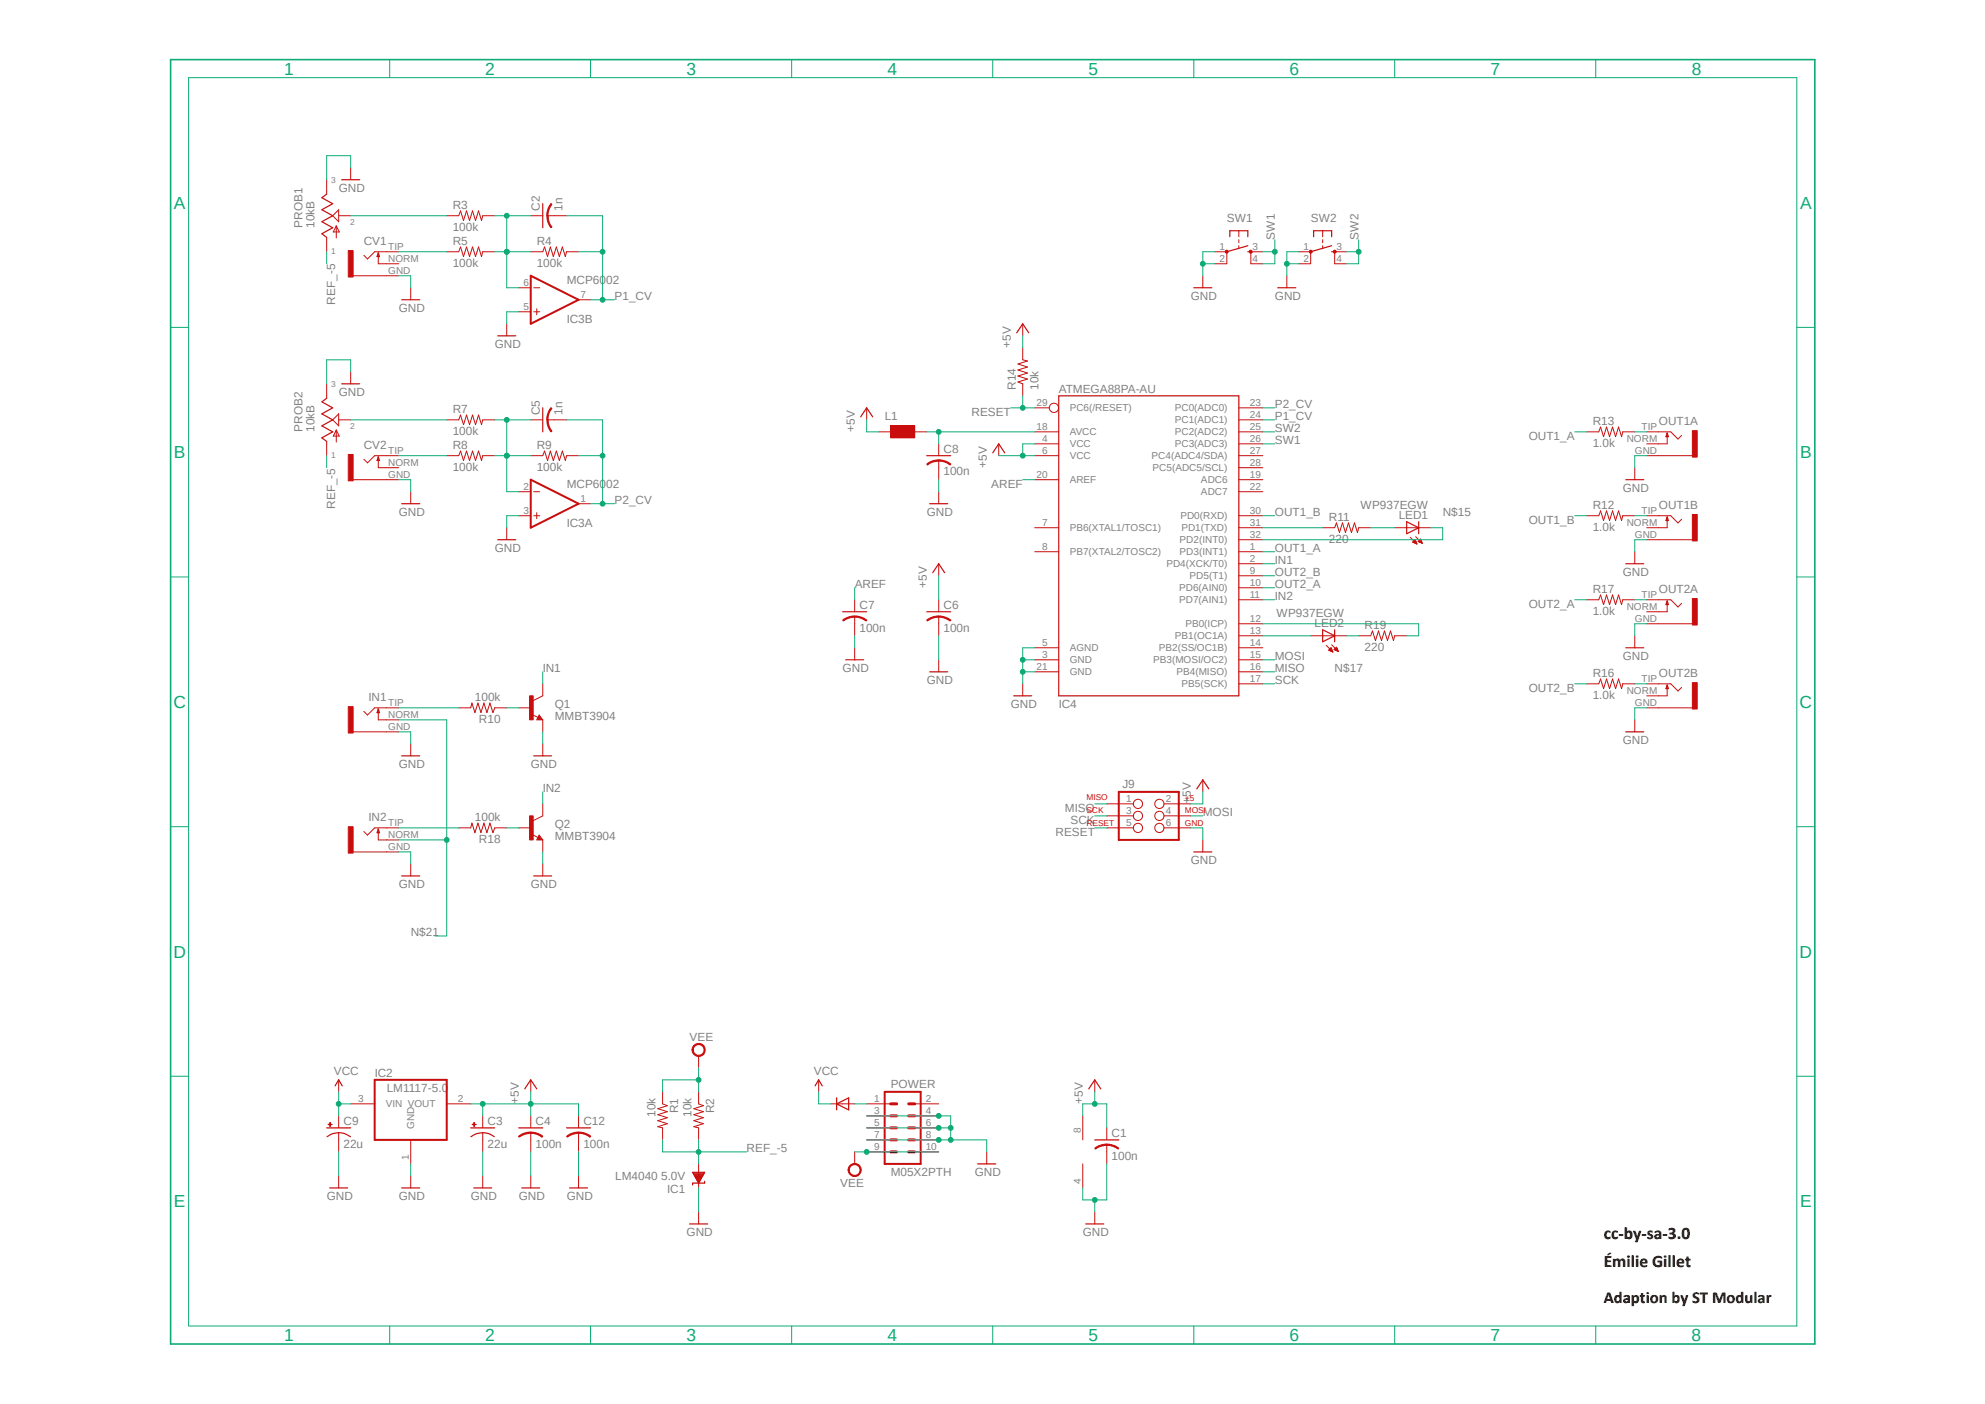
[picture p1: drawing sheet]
<svg xmlns="http://www.w3.org/2000/svg" width="420mm" height="297mm" viewBox="0 0 420 297" stroke-linecap="round" stroke-linejoin="round" font-family="sans-serif">
<path d="M92 198h2.5" fill="none" stroke="#0dab76" stroke-width=".21"/>
<path d="M35.8 12.3l348.5 272.4M384.3 12.3l-348.5 272.4" fill="none" stroke="#fff" stroke-width=".21"/>
<g fill="none" stroke="#c90d0c" stroke-width=".21">
<path d="M69.1 38v3.1M69.1 50.2v3.1M71.2 47.8v2.5M71.2 47.8l.6 1.3h-1.3zM71.7 45.6h2.5M71.7 44.4v2.5l-1.3-1.3zM94.5 45.6h2.6l.3-1 .7 2.1 .6-2.1 .6 2.1 .7-2.1 .6 2.1 .7-2.1 .6 2.1 .2-1.1h2.6M112.3 53.3h2.5l.4-1.1 .7 2.1 .5-2.1 .7 2.1 .6-2.1 .7 2.1 .6-2.1 .6 2.1 .3-1h2.5M115.9 45.6h1.4M107.2 68.5v2.5M216.4 73.6v2.5l1 .3-2 .6 2 .6-2 .7 2 .6-2 .6 2 .7-2 .6 1 .4v2.5M216.4 68.5v2.5"/>
<path d="M211.3 93.9v2.5M218.9 91.4h5.1M218.9 93.9h5.1M218.9 96.4h5.1M218.9 86.3h3.1M262.1 91.4h5.1M262.1 93.9h5.1M262.1 96.4h5.1M262.1 98.9h5.1M262.1 88.8h5.1M262.1 86.3h5.1M335.7 91.4h2.6l.4-1.1 .6 2.1 .6-2.1 .7 2.1 .6-2.1 .6 2.1 .7-2.1 .6 2.1 .3-1h2.5"/>
<path d="M345.9 98.9v2.6M218.9 111.6h5.1M218.9 116.7h5.1M218.9 101.5h5.1M262.1 111.6h5.1M262.1 109.1h5.1M262.1 116.7h5.1M262.1 101.5h5.1M262.1 119.3h5.1M262.1 114.2h5.1M262.1 104h5.1M279.9 111.6h2.5l.4-1 .6 2 .6-2 .7 2 .6-2 .7 2 .6-2 .6 2 .3-1h2.5"/>
<path d="M335.7 109.1h2.6l.4-1 .6 2 .6-2 .7 2 .6-2 .6 2 .7-2 .6 2 .3-1h2.5M345.9 116.7v2.6M218.9 139.6h5.1M218.9 137h5.1M262.1 134.5h5.1M262.1 126.9h5.1M262.1 139.6h5.1M262.1 137h5.1M262.1 132h5.1M262.1 124.3h5.1M262.1 121.8h5.1M287.5 134.5h2.5l.4-1 .6 2 .7-2 .6 2 .6-2 .7 2 .6-2 .6 2 .3-1h2.5"/>
<path d="M335.7 126.9h2.6l.4-1 .6 2 .6-2 .7 2 .6-2 .6 2 .7-2 .6 2 .3-1h2.5M345.9 134.5v2.5M216.4 144.7v2.5M218.9 142.1h5.1M262.1 144.7h5.1M262.1 142.1h5.1M335.7 144.7h2.6l.4-1.1 .6 2.1 .6-2.1 .7 2.1 .6-2.1 .6 2.1 .7-2.1 .6 2.1 .3-1h2.5M234.2 170.1h5.6M234.2 172.6h5.6M234.2 175.1h5.6M246.3 170.1h5.7M246.3 172.6h5.7"/>
<path d="M246.3 175.1h5.7M254.5 165v2.5M254.5 177.7v2.5"/>
<circle cx="223" cy="86.3" r=".98"/>
<circle cx="240.8" cy="175.1" r=".98"/>
<circle cx="240.8" cy="170.1" r=".98"/>
<circle cx="240.8" cy="172.6" r=".98"/>
<circle cx="245.3" cy="175.1" r=".98"/>
<circle cx="245.3" cy="170.1" r=".98"/>
<circle cx="245.3" cy="172.6" r=".98"/>
</g>
<path d="M236.7 167.5h12.7v10.2h-12.7z" fill="none" stroke="#c90d0c" stroke-width=".42"/>
<path d="M69.1 41.1l-1 .7 2.3 1.3-2.3 1.3 2.3 1.2-2.3 1.3 2.3 1.3-2.3 1.2 1 .8M114.8 43.1v5.1M105.3 71h3.8M215.1 70.4l1.3-1.9 1.3 1.9M210 95.8l1.3-1.9 1.3 1.9M224 83.7h38.1v63.5h-38.1zM344 119.3h3.8M344 101.5h3.8M344 137h3.8M214.5 147.2h3.8M253.2 166.9l1.3-1.9 1.3 1.9M252.6 180.2h3.8" fill="none" stroke="#c90d0c" stroke-width=".25"/>
<path d="M116.6 43.1l.2 .1a3.8 3.8 0 0 0-.9 2.4h-.2a4.2 4.2 0 0 1 .9-2.5z" fill-rule="evenodd" fill="#c90d0c"/>
<path d="M116.6 43.1l.2 .1a3.8 3.8 0 0 0-.9 2.4h-.2a4.2 4.2 0 0 1 .9-2.5z" fill="none" stroke="#c90d0c" stroke-width=".21"/>
<path d="M115.7 45.6h.3a3.3 3.3 0 0 0 .8 2.4l-.2 .2a3.6 3.6 0 0 1-.9-2.6z" fill-rule="evenodd" fill="#c90d0c"/>
<g fill="none" stroke="#c90d0c" stroke-width=".21">
<path d="M94.5 53.3h2.6l.3-1.1 .7 2.1 .6-2.1 .6 2.1 .7-2.1 .6 2.1 .7-2.1 .6 2.1 .2-1h2.6M112.3 45.6h2.5M115.7 45.6h.3a3.3 3.3 0 0 0 .8 2.4l-.2 .2a3.6 3.6 0 0 1-.9-2.6zM117.3 45.6h2.6M86.9 60.9v2.5M109.8 66h2.5M109.8 60.9h2.5M112.9 66h1.3M112.9 60.9h1.3M113.6 65.3v1.3M122.4 63.4h2.6M198.6 97.4v1.5"/>
<path d="M109.8 109.1h2.5M109.8 104h2.5M112.9 109.1h1.3M112.9 104h1.3M113.6 108.5v1.2M122.4 106.6h2.6M86.9 157.4v2.5M97.1 149.7h2.5l.3-1 .6 2 .6-2 .7 2 .6-2 .6 2 .7-2 .6 2 .4-1h2.5M109.8 149.7h2.5M112 147.2h.8v5.1h-.8zM112.6 151.2l1.2 .6M114.1 151.3l.7 1h-1.2z"/>
<path d="M114.8 144.7v2.5l-2 1M114.8 152.3v2.5M114.8 157.4v2.5M97.1 175.1h2.5l.3-1 .6 2 .6-2 .7 2 .6-2 .6 2 .7-2 .6 2 .4-1h2.5M109.8 175.1h2.5M112 172.6h.8v5.1h-.8zM112.6 176.5l1.2 .7M114.1 176.7l.7 1h-1.2zM114.8 170.1v2.5l-2 1M114.8 177.7v2.5M86.9 182.8v2.5M114.8 182.8v2.5"/>
<path d="M229.1 236.1v5M229.1 246.2v5.1"/>
</g>
<path d="M85 63.4h3.8M196.1 96.4h5.1M85 159.9h3.8M112.9 159.9h3.8M114.1 151.8l.1 .2h-.4l.3-.5 .5 .6h-.8M114.1 177.2l.1 .2h-.4l.3-.5 .5 .6h-.8M85 185.3h3.8M112.9 185.3h3.8" fill="none" stroke="#c90d0c" stroke-width=".25"/>
<path d="M112.3 58.3l10.1 5.1-10.1 5.1zM112.3 101.5l10.1 5.1-10.1 5z" fill="none" stroke="#c90d0c" stroke-width=".42"/>
<path d="M112.4 147.2v5.1M112.4 172.6v5.1" fill="none" stroke="#c90d0c" stroke-width=".76" stroke-linecap="butt"/>
<path d="M198.6 97.3a4.2 4.2 0 0 1 2.6 .9l-.2 .2a3.8 3.8 0 0 0-2.4-.9z" fill-rule="evenodd" fill="#c90d0c"/>
<path d="M198.6 97.3a4.2 4.2 0 0 1 2.6 .9l-.2 .2a3.8 3.8 0 0 0-2.4-.9z" fill="none" stroke="#c90d0c" stroke-width=".21"/>
<path d="M196.1 98.2a3.9 3.9 0 0 1 2.5-.9v.2a3.6 3.6 0 0 0-2.4 .9z" fill-rule="evenodd" fill="#c90d0c"/>
<path d="M196.1 98.2a3.9 3.9 0 0 1 2.5-.9v.2a3.6 3.6 0 0 0-2.4 .9zM198.6 93.9v2.5M198.6 98.9v2.6" fill="none" stroke="#c90d0c" stroke-width=".21"/>
<path d="M188.5 90.1h5v2.5h-5z" fill-rule="evenodd" fill="#c90d0c"/>
<path d="M183.4 86.3v2.5M185.9 91.4h2.6M188.5 90.1h5v2.5h-5zM193.5 91.4h2.6M198.6 104v2.6M208.8 243.7v2.5" fill="none" stroke="#c90d0c" stroke-width=".21"/>
<path d="M182.1 88.2l1.3-1.9 1.2 1.9M196.7 106.6h3.8M206.9 246.2h3.8" fill="none" stroke="#c90d0c" stroke-width=".25"/>
<path d="M179.8 246.6a1.4 1.4 0 0 1 2.2 .2 1.4 1.4 0 0 1-.8 2 1.4 1.4 0 0 1-1.8-1.3h.3a1.13 1.13 0 0 1 1.6-1.1 1.13 1.13 0 0 1 .3 1.9 1.13 1.13 0 0 1-1.8-.4l-.1-.4h-.3z" fill-rule="evenodd" fill="#c90d0c"/>
<path d="M198.6 119.3v2.5M198.6 139.6v2.5M231.6 228.4v2.6M179.8 246.6a1.4 1.4 0 0 1 2.2 .2 1.4 1.4 0 0 1-.8 2 1.4 1.4 0 0 1-1.8-1.3h.3a1.13 1.13 0 0 1 1.6-1.1 1.13 1.13 0 0 1 .3 1.9 1.13 1.13 0 0 1-1.8-.4l-.1-.4h-.3zM180.8 243.7v2.5M231.6 256.4v2.5M234.2 242.1v1.6" fill="none" stroke="#c90d0c" stroke-width=".21"/>
<path d="M197.3 121.2l1.3-1.9 1.3 1.9M196.7 142.1h3.8M230.4 230.3l1.2-1.9 1.3 1.9M229.7 258.9h3.8M231.6 241.1h5.1" fill="none" stroke="#c90d0c" stroke-width=".25"/>
<path d="M234.2 242a4 4 0 0 1 2.5 .9l-.1 .2a4.1 4.1 0 0 0-2.4-.8z" fill-rule="evenodd" fill="#c90d0c"/>
<path d="M234.2 242a4 4 0 0 1 2.5 .9l-.1 .2a4.1 4.1 0 0 0-2.4-.8z" fill="none" stroke="#c90d0c" stroke-width=".21"/>
<path d="M231.6 242.9a3.6 3.6 0 0 1 2.6-.9v.3a4.1 4.1 0 0 0-2.4 .8z" fill-rule="evenodd" fill="#c90d0c"/>
<path d="M180.8 130.4v1.6M234.2 238.6v2.5M231.6 242.9a3.6 3.6 0 0 1 2.6-.9v.3a4.1 4.1 0 0 0-2.4 .8zM234.2 243.7v2.5" fill="none" stroke="#c90d0c" stroke-width=".21"/>
<path d="M178.3 129.4h5.1" fill="none" stroke="#c90d0c" stroke-width=".25"/>
<path d="M180.8 130.3a4.2 4.2 0 0 1 2.6 .9l-.2 .2a4.1 4.1 0 0 0-2.4-.8z" fill-rule="evenodd" fill="#c90d0c"/>
<path d="M180.8 130.3a4.2 4.2 0 0 1 2.6 .9l-.2 .2a4.1 4.1 0 0 0-2.4-.8z" fill="none" stroke="#c90d0c" stroke-width=".21"/>
<path d="M178.3 131.2a3.9 3.9 0 0 1 2.5-.9v.3a3.9 3.9 0 0 0-2.3 .8z" fill-rule="evenodd" fill="#c90d0c"/>
<path d="M178.3 131.2a3.9 3.9 0 0 1 2.5-.9v.3a3.9 3.9 0 0 0-2.3 .8zM180.8 126.9v2.5M180.8 132v2.5M180.8 137v2.6M147.8 231v2.5l1 .4-2 .6 2 .7-2 .6 2 .6-2 .7 2 .6-2 .6 1 .3v2.5M147.8 246.2v5.1M147.8 256.4v2.5" fill="none" stroke="#c90d0c" stroke-width=".21"/>
<g fill="none" stroke="#c90d0c" stroke-width=".25">
<path d="M178.9 139.6h3.8M145.9 258.9h3.8M146.5 248h2.6l-1.3 2.3zM146.6 248.1h2.4M146.8 248.3h2.1M146.8 248.5h2M147 248.7h1.7M147.1 248.9h1.5M147.2 249.1h1.3M147.3 249.3h1.1M147.4 249.5h.9M147.5 249.6h.7"/>
<path d="M147.6 249.9h.5M147.7 250h.3M149.1 249.9v.4h-2.6v.4"/>
</g>
<path d="M146.8 221.2a1.4 1.4 0 0 1 2.2 .2 1.4 1.4 0 0 1-.8 2 1.4 1.4 0 0 1-1.8-1.3h.3a1.15 1.15 0 0 1 1.6-1.1 1.15 1.15 0 0 1 .3 1.9 1.15 1.15 0 0 1-1.8-.4l-.1-.4h-.3z" fill-rule="evenodd" fill="#c90d0c"/>
<path d="M198.6 130.4v1.6M146.8 221.2a1.4 1.4 0 0 1 2.2 .2 1.4 1.4 0 0 1-.8 2 1.4 1.4 0 0 1-1.8-1.3h.3a1.15 1.15 0 0 1 1.6-1.1 1.15 1.15 0 0 1 .3 1.9 1.15 1.15 0 0 1-1.8-.4l-.1-.4h-.3zM147.8 223.4v2.5" fill="none" stroke="#c90d0c" stroke-width=".21"/>
<path d="M196.1 129.4h5.1" fill="none" stroke="#c90d0c" stroke-width=".25"/>
<path d="M198.6 130.3a4.2 4.2 0 0 1 2.6 .9l-.2 .2a4.1 4.1 0 0 0-2.4-.8z" fill-rule="evenodd" fill="#c90d0c"/>
<path d="M198.6 130.3a4.2 4.2 0 0 1 2.6 .9l-.2 .2a4.1 4.1 0 0 0-2.4-.8z" fill="none" stroke="#c90d0c" stroke-width=".21"/>
<path d="M196.1 131.2a3.9 3.9 0 0 1 2.5-.9v.3a3.9 3.9 0 0 0-2.4 .8z" fill-rule="evenodd" fill="#c90d0c"/>
<g fill="none" stroke="#c90d0c" stroke-width=".21">
<path d="M69.1 81.2v3M69.1 93.4v3M70.4 88.8l1.3-1.3v2.6zM71.2 91v2.5M71.2 91l.6 1.2h-1.3zM71.7 88.8h2.5M94.5 88.8h2.6l.3-1 .7 2 .6-2 .6 2 .7-2 .6 2 .7-2 .6 2 .2-1h2.6M112.3 96.4h2.5l.4-1 .7 2 .5-2 .7 2 .6-2 .7 2 .6-2 .6 2 .3-1h2.5M115.9 88.8h1.4M107.2 111.6v2.6M196.1 131.2a3.9 3.9 0 0 1 2.5-.9v.3a3.9 3.9 0 0 0-2.4 .8zM198.6 126.9v2.5"/>
<path d="M198.6 132v2.5M175.8 233.5h5M183.4 233.5h5.1M183.4 238.6h5.1M183.4 236.1h5.1M193.5 233.5h5.1M193.5 238.6h5.1M193.5 236.1h5.1M183.4 243.7h5.1M183.4 241.1h5.1M193.5 243.7h5.1M193.5 241.1h5.1"/>
</g>
<path d="M69.1 84.2l-1 .8 2.3 1.3-2.3 1.2 2.3 1.3-2.3 1.3 2.3 1.3-2.3 1.2 1 .8M114.8 86.3v5.1M105.3 114.2h3.8M177 233.5l2.6-1.3v2.6zM177 232.2v2.6" fill="none" stroke="#c90d0c" stroke-width=".25"/>
<path d="M187.2 231h7.6v15.2h-7.6z" fill="none" stroke="#c90d0c" stroke-width=".42"/>
<path d="M188.5 238.6h1.2M188.5 233.5h1.2M188.5 236.1h1.2M192.3 238.6h1.2M192.3 233.5h1.2M192.3 236.1h1.2M188.5 241.1h1.2M188.5 243.7h1.2M192.3 241.1h1.2M192.3 243.7h1.2" fill="none" stroke="#c90d0c" stroke-width=".63"/>
<path d="M116.6 86.2l.2 .2a3.6 3.6 0 0 0-.9 2.4h-.2a4 4 0 0 1 .9-2.6z" fill-rule="evenodd" fill="#c90d0c"/>
<path d="M116.6 86.2l.2 .2a3.6 3.6 0 0 0-.9 2.4h-.2a4 4 0 0 1 .9-2.6z" fill="none" stroke="#c90d0c" stroke-width=".21"/>
<path d="M115.7 88.8h.3a3.5 3.5 0 0 0 .8 2.4l-.2 .2a3.6 3.6 0 0 1-.9-2.6z" fill-rule="evenodd" fill="#c90d0c"/>
<g fill="none" stroke="#c90d0c" stroke-width=".21">
<path d="M94.5 96.4h2.6l.3-1 .7 2 .6-2 .6 2 .7-2 .6 2 .7-2 .6 2 .2-1h2.6M112.3 88.8h2.5M115.7 88.8h.3a3.5 3.5 0 0 0 .8 2.4l-.2 .2a3.6 3.6 0 0 1-.9-2.6zM117.3 88.8h2.6M86.9 104v2.6M345.9 152.3v2.5M99.9 237.8l.8 .1zM99.9 237.9h.9M100.3 237.4l.1 .9zM100.3 237.4v.9M102.1 236.1v2.5M102.1 239.6v4.1"/>
<path d="M112.3 239.6v1.5"/>
</g>
<path d="M85 106.6h3.8M344 154.8h3.8M99.6 238.6h5.1M109.8 238.6h5M99.6 240.5a4 4 0 0 1 5 0" fill="none" stroke="#c90d0c" stroke-width=".25"/>
<path d="M112.3 239.5a4 4 0 0 1 2.5 .9l-.1 .2a3.6 3.6 0 0 0-2.4-.9z" fill-rule="evenodd" fill="#c90d0c"/>
<path d="M112.3 239.5a4 4 0 0 1 2.5 .9l-.1 .2a3.6 3.6 0 0 0-2.4-.9z" fill="none" stroke="#c90d0c" stroke-width=".21"/>
<path d="M109.7 240.4a3.9 3.9 0 0 1 2.6-.9v.2a4.1 4.1 0 0 0-2.4 .8z" fill-rule="evenodd" fill="#c90d0c"/>
<g fill="none" stroke="#c90d0c" stroke-width=".21">
<path d="M74.2 35.5v2.5M259.6 53.3v2.5M262.1 48.8v1.3M262.1 50.7v.7M262.1 52v.6M264.7 53.3v2.5M74.2 78.7v2.5M295.1 111.6h7.6M298.4 113.7l1.4 1.4M298.9 114.7l.5-.5 .4 .9zM298.9 114.7h.7M299 114.6h.6"/>
<path d="M299.1 114.8h.6M299.1 114.5h.5M299.2 114.4h.3M299.3 114.3h.2M299.3 114.9h.4M299.4 114.3h.1M299.5 113.5l1.4 1.4M299.5 114.9h.3M299.7 115.1h.1M300.1 114.6h.7M300.1 114.5h.7M300.2 114.4h.5"/>
<path d="M300.3 114.3h.4M300.3 114.7h.6M300.4 114.3h.2M300.5 114.2h.1M300.6 114.8h.3M300.6 114l-.6 .6 .9 .3M300.6 114l.3 .9M300.6 114v.1M300.8 114.9h.1M277.3 134.5h7.6M280.6 136.5l1.4 1.4M281.1 137.5l.9 .4"/>
<path d="M281.2 137.5h.6M281.3 137.4h.5M281.3 137.6h.6M281.3 137.3h.5M281.4 137.2h.4M281.5 137.7h.4M281.5 137.2h.2M281.6 137l-.5 .5M281.6 137l.4 .9M281.6 137.1h.1M281.7 137.8h.3M281.8 136.4l1.4 1.4"/>
<path d="M281.9 137.9h.1M282.3 137.4l.5-.5 .4 .9zM282.3 137.4h.7M282.4 137.3h.6M282.4 137.2h.5M282.5 137.5h.6M282.5 137.2h.4M282.6 137.1h.3M282.7 137.6h.4M282.7 137h.1M282.9 137.7h.2M71.7 228.4v2.6"/>
<path d="M74.2 233.5h5.1M94.5 233.5h5.1M112.3 228.4v2.6M112.3 236.1v2.5M140.2 231v2.5l1 .4-2 .6 2 .7-2 .6 2 .6-2 .7 2 .6-2 .6 1 .3v2.5M173.2 228.4v2.6M86.9 241.1v5.1M86.9 248.8v2.5M102.1 248.8v2.5M109.7 240.4a3.9 3.9 0 0 1 2.6-.9v.2a4.1 4.1 0 0 0-2.4 .8zM112.3 241.1v2.6M112.3 248.8v2.5"/>
</g>
<g fill="none" stroke="#c90d0c" stroke-width=".25">
<path d="M72.3 38h3.8M260.2 50.1v-1.3h3.8v1.3M264 53.3h.7M264 52l-4.4 1.3M72.3 81.2h3.8M297.6 110.4l2.6 1.2-2.6 1.3zM300.2 110.4v2.5M279.9 133.2l2.5 1.3-2.5 1.3zM282.4 133.2v2.6M70.9 229.7l.8-1.3 .7 1.3M111 230.3l1.3-1.9 1.3 1.9M172.5 229.7l.7-1.3 .8 1.3"/>
<path d="M85 251.3h3.8M100.2 251.3h3.8M110.4 251.3h3.8"/>
</g>
<path d="M79.3 228.4h15.2v12.7h-15.2z" fill="none" stroke="#c90d0c" stroke-width=".42"/>
<path d="M259.3 53h.5v.5l-.2 .1-.3-.1z" fill-rule="evenodd" fill="#c90d0c"/>
<path d="M259.3 53h.5v.5l-.2 .1-.3-.1z" fill="none" stroke="#c90d0c" stroke-width=".21"/>
<path d="M264.4 53h.5v.5l-.2 .1-.3-.1z" fill-rule="evenodd" fill="#c90d0c"/>
<path d="M257 53.3h2.6M257 55.8h2.6M264.4 53h.5v.5l-.2 .1-.3-.1zM264.7 53.3h2.5M264.7 55.8h2.5M277.3 53.3v2.5M279.9 48.8v1.3M279.9 50.7v.7M279.9 52v.6M282.4 53.3v2.5" fill="none" stroke="#c90d0c" stroke-width=".21"/>
<path d="M277.9 50.1v-1.3h3.9v1.3M281.8 53.3h.6M281.8 52l-4.5 1.3" fill="none" stroke="#c90d0c" stroke-width=".25"/>
<path d="M277.1 53h.5v.5l-.3 .1-.2-.1z" fill-rule="evenodd" fill="#c90d0c"/>
<path d="M277.1 53h.5v.5l-.3 .1-.2-.1z" fill="none" stroke="#c90d0c" stroke-width=".21"/>
<path d="M282.2 53h.4v.5l-.2 .1-.2-.1z" fill-rule="evenodd" fill="#c90d0c"/>
<g fill="none" stroke="#c90d0c" stroke-width=".21">
<path d="M73.7 53h1v5.6h-1zM74.7 58.3h9.7M80 53.5v2.3h4.4M84.4 53.3h-5.1l-1.5 1.5-.8-.8M254.5 58.3v2.6M272.3 58.3v2.6M274.8 53.3h2.5M274.8 55.8h2.5M282.2 53h.4v.5l-.2 .1-.2-.1zM282.4 53.3h2.5M282.4 55.8h2.5M73.7 96.1h1v5.6h-1z"/>
<path d="M80 96.6v2.3h4.4M84.4 96.4h-5.1l-1.5 1.5-.8-.7M348.4 91.4h5.1l1.5 1.5 .8-.8M348.4 96.4h9.7M352.8 91.6v2.3h-4.4M358.1 91.1h1v5.6h-1zM74.7 101.5h9.7M348.4 109.1h5.1l1.5 1.5 .8-.7M348.4 114.2h9.7M352.8 109.3v2.3h-4.4M358.1 108.8h1v5.6h-1zM348.4 126.9h5.1l1.5 1.5 .8-.8"/>
<path d="M348.4 132h9.7M352.8 127.1v2.3h-4.4M358.1 126.6h1v5.6h-1zM73.7 149.5h1v5.6h-1zM74.7 154.8h9.7M80 150v2.3h4.4M84.4 149.7h-5.1l-1.5 1.6-.8-.8M348.4 149.7h9.7M348.4 144.7h5.1l1.5 1.5 .8-.8M352.8 144.9v2.3h-4.4M358.1 144.4h1v5.6h-1zM73.7 174.9h1v5.6h-1z"/>
<path d="M80 175.4v2.3h4.4M84.4 175.1h-5.1l-1.5 1.6-.8-.8M74.7 180.2h9.7M69.4 237.8l.9 .1zM69.4 237.9h.9M69.8 237.4l.1 .9zM69.8 237.4v.9M71.7 236.1v2.5M71.7 239.6v4.1M122.4 239.6v1.5M71.7 248.8v2.5"/>
</g>
<g fill="none" stroke="#c90d0c" stroke-width=".25">
<path d="M80 53.5l.3 .8h-.5zM252.6 60.9h3.8M270.4 60.9h3.8M80 96.6l.3 .8h-.5zM352.8 91.6l.2 .8h-.5zM352.8 109.3l.2 .8h-.5zM352.8 127.1l.2 .8h-.5zM80 150l.3 .7h-.5zM352.8 144.9l.2 .8h-.5zM80 175.4l.3 .7h-.5zM69.1 238.6h5.1M119.9 238.6h5.1"/>
<path d="M69.2 240.5a4 4 0 0 1 5 0M69.8 251.3h3.8"/>
</g>
<path d="M74.2 53v5.6M74.2 96.1v5.6M358.6 91.1v5.6M358.6 108.8v5.6M358.6 126.6v5.6M74.2 149.5v5.6M358.6 144.4v5.6M74.2 174.9v5.6" fill="none" stroke="#c90d0c" stroke-width="1" stroke-linecap="butt"/>
<path d="M122.4 239.5a4 4 0 0 1 2.6 .9l-.2 .2a3.6 3.6 0 0 0-2.4-.9z" fill-rule="evenodd" fill="#c90d0c"/>
<path d="M122.4 239.5a4 4 0 0 1 2.6 .9l-.2 .2a3.6 3.6 0 0 0-2.4-.9z" fill="none" stroke="#c90d0c" stroke-width=".21"/>
<path d="M119.9 240.4a3.9 3.9 0 0 1 2.5-.9v.2a4.1 4.1 0 0 0-2.4 .8z" fill-rule="evenodd" fill="#c90d0c"/>
<path d="M122.4 236.1v2.5M119.9 240.4a3.9 3.9 0 0 1 2.5-.9v.2a4.1 4.1 0 0 0-2.4 .8zM122.4 241.1v2.6M122.4 248.8v2.5" fill="none" stroke="#c90d0c" stroke-width=".21"/>
<path d="M120.5 251.3h3.8" fill="none" stroke="#c90d0c" stroke-width=".25"/>
<path d="M36.1 12.6h347.9v271.7h-347.9z" fill="none" stroke="#0dab76" stroke-width=".34"/>
<g fill="none" stroke="#0dab76" stroke-width=".21">
<path d="M39.9 16.4h340.3v264.1h-340.3zM82.5 12.6v3.8M125 12.6v3.8M167.5 12.6v3.8M210 12.6v3.8M252.6 12.6v3.8M295.1 12.6v3.8M337.6 12.6v3.8M36.1 69.3h3.8M380.2 69.3h3.8M348.4 96.4h-2.5v2.5M348.4 114.2h-2.5v2.5"/>
<path d="M36.1 122h3.8M216.4 139.6h2.5M218.9 137h-2.5v7.7M348.4 132h-2.5v2.5M380.2 122h3.8M216.4 142.1h2.5M36.1 174.9h3.8M380.2 174.9h3.8M36.1 227.7h3.8M380.2 227.7h3.8M82.5 280.5v3.8M125 280.5v3.8"/>
<path d="M167.5 280.5v3.8M210 280.5v3.8M252.6 280.5v3.8M295.1 280.5v3.8M337.6 280.5v3.8"/>
</g>
<circle cx="216.4" cy="139.6" r=".51" fill="#0dab76"/>
<circle cx="216.4" cy="139.6" r=".51" fill="none" stroke="#0dab76" stroke-width=".21"/>
<circle cx="216.4" cy="142.1" r=".51" fill="#0dab76"/>
<g fill="none" stroke="#0dab76" stroke-width=".21">
<path d="M84.4 58.3h2.5v2.6M109.8 66h-2.6v2.5M198.6 101.5v2.5M198.6 134.5v5.1M84.4 154.8h2.5v2.6M114.8 154.8v2.6M252 175.1h2.5v2.6M84.4 180.2h2.5v2.6M114.8 180.2v2.6M231.6 253.8v2.6M234.2 246.2v7.6h-5.1v-2.5"/>
<circle cx="216.4" cy="142.1" r=".51"/>
</g>
<circle cx="231.6" cy="253.8" r=".51" fill="#0dab76"/>
<g fill="none" stroke="#0dab76" stroke-width=".21">
<path d="M180.8 134.5v2.5M183.4 236.1h17.8v5M183.4 238.6h17.8M147.8 251.3v5.1M183.4 241.1h25.4v2.6"/>
<circle cx="231.6" cy="253.8" r=".51"/>
</g>
<circle cx="201.2" cy="241.1" r=".51" fill="#0dab76"/>
<circle cx="201.2" cy="241.1" r=".51" fill="none" stroke="#0dab76" stroke-width=".21"/>
<circle cx="201.2" cy="238.6" r=".51" fill="#0dab76"/>
<circle cx="201.2" cy="238.6" r=".51" fill="none" stroke="#0dab76" stroke-width=".21"/>
<circle cx="198.6" cy="241.1" r=".51" fill="#0dab76"/>
<circle cx="198.6" cy="241.1" r=".51" fill="none" stroke="#0dab76" stroke-width=".21"/>
<circle cx="198.6" cy="238.6" r=".51" fill="#0dab76"/>
<circle cx="198.6" cy="238.6" r=".51" fill="none" stroke="#0dab76" stroke-width=".21"/>
<circle cx="198.6" cy="236.1" r=".51" fill="#0dab76"/>
<g fill="none" stroke="#0dab76" stroke-width=".21">
<path d="M74.2 35.5v-2.6h-5.1v5.1M254.5 55.8h2.5M257 53.3h-2.5v5M74.2 78.7v-2.6h-5.1v5.1M84.4 101.5h2.5v2.5M109.8 109.1h-2.6v2.5M348.4 149.7h-2.5v2.6M86.9 246.2v2.6M102.1 243.7v5.1M112.3 243.7v5.1"/>
<circle cx="198.6" cy="236.1" r=".51"/>
</g>
<circle cx="254.5" cy="55.8" r=".51" fill="#0dab76"/>
<g fill="none" stroke="#0dab76" stroke-width=".21">
<path d="M272.3 55.8h2.5M274.8 53.3h-2.5v5"/>
<circle cx="254.5" cy="55.8" r=".51"/>
</g>
<circle cx="272.3" cy="55.8" r=".51" fill="#0dab76"/>
<g fill="none" stroke="#0dab76" stroke-width=".21">
<path d="M213.9 86.3h5M216.4 83.7v2.6M71.7 243.7v5.1M122.4 243.7v5.1"/>
<circle cx="272.3" cy="55.8" r=".51"/>
</g>
<circle cx="216.4" cy="86.3" r=".51" fill="#0dab76"/>
<g fill="none" stroke="#0dab76" stroke-width=".21">
<path d="M216.4 71v2.6M211.3 96.4h7.6M218.9 93.9h-2.5v2.5M345.9 91.4h2.5M345.9 109.1h2.5M345.9 126.9h2.5M231.6 175.1h2.6M254.5 167.5v2.6h-2.5"/>
<circle cx="216.4" cy="86.3" r=".51"/>
</g>
<circle cx="216.4" cy="96.4" r=".51" fill="#0dab76"/>
<g fill="none" stroke="#0dab76" stroke-width=".21">
<path d="M183.4 88.8v2.6h2.5M198.6 121.8v5.1M229.1 236.1v-2.6h5.1v5.1M231.6 231v2.5"/>
<circle cx="216.4" cy="96.4" r=".51"/>
</g>
<circle cx="231.6" cy="233.5" r=".51" fill="#0dab76"/>
<g fill="none" stroke="#0dab76" stroke-width=".21">
<path d="M99.6 233.5h12.7M102.1 233.5v2.6M112.3 231v5.1"/>
<circle cx="231.6" cy="233.5" r=".51"/>
</g>
<circle cx="102.1" cy="233.5" r=".51" fill="#0dab76"/>
<circle cx="102.1" cy="233.5" r=".51" fill="none" stroke="#0dab76" stroke-width=".21"/>
<circle cx="112.3" cy="233.5" r=".51" fill="#0dab76"/>
<g fill="none" stroke="#0dab76" stroke-width=".21">
<path d="M104.7 53.3h7.6M104.7 45.6h7.6M107.2 45.6v15.3h2.6M216.4 101.5h2.5M180.8 124.3v2.6M267.2 139.6h2.5M267.2 142.1h2.5M267.2 144.7h2.5M345.9 144.7h2.5M231.6 172.6h2.6M231.6 170.1h2.6M252 172.6h2.5"/>
<path d="M112.3 233.5h10.1v2.6"/>
<circle cx="112.3" cy="233.5" r=".51"/>
</g>
<circle cx="107.2" cy="53.3" r=".51" fill="#0dab76"/>
<circle cx="107.2" cy="53.3" r=".51" fill="none" stroke="#0dab76" stroke-width=".21"/>
<circle cx="107.2" cy="53.3" r=".51" fill="#0dab76"/>
<circle cx="107.2" cy="53.3" r=".51" fill="none" stroke="#0dab76" stroke-width=".21"/>
<circle cx="107.2" cy="45.6" r=".51" fill="#0dab76"/>
<g fill="none" stroke="#0dab76" stroke-width=".21">
<path d="M74.2 45.6h20.3M84.4 53.3h10.1M196.1 91.4h22.8M198.6 91.4v2.5M84.4 149.7h12.7M107.2 149.7h2.6M84.4 175.1h12.7M107.2 175.1h2.6"/>
<circle cx="107.2" cy="45.6" r=".51"/>
</g>
<circle cx="198.6" cy="91.4" r=".51" fill="#0dab76"/>
<g fill="none" stroke="#0dab76" stroke-width=".21">
<path d="M140.2 241.1v2.6h17.8M147.8 241.1v5.1"/>
<circle cx="198.6" cy="91.4" r=".51"/>
</g>
<circle cx="147.8" cy="243.7" r=".51" fill="#0dab76"/>
<g fill="none" stroke="#0dab76" stroke-width=".21">
<path d="M69.1 53.3v2.5M69.1 96.4v2.5M147.8 225.9v5.1M147.8 228.4h-7.6v2.6"/>
<circle cx="147.8" cy="243.7" r=".51"/>
</g>
<circle cx="147.8" cy="228.4" r=".51" fill="#0dab76"/>
<g fill="none" stroke="#0dab76" stroke-width=".21">
<path d="M180.8 243.7h17.8"/>
<circle cx="147.8" cy="228.4" r=".51"/>
</g>
<circle cx="183.4" cy="243.7" r=".51" fill="#0dab76"/>
<g fill="none" stroke="#0dab76" stroke-width=".21">
<path d="M104.7 96.4h7.6M104.7 88.8h7.6M107.2 88.8v15.2h2.6M180.8 233.5h2.6"/>
<circle cx="183.4" cy="243.7" r=".51"/>
</g>
<circle cx="107.2" cy="96.4" r=".51" fill="#0dab76"/>
<circle cx="107.2" cy="96.4" r=".51" fill="none" stroke="#0dab76" stroke-width=".21"/>
<circle cx="107.2" cy="96.4" r=".51" fill="#0dab76"/>
<circle cx="107.2" cy="96.4" r=".51" fill="none" stroke="#0dab76" stroke-width=".21"/>
<circle cx="107.2" cy="88.8" r=".51" fill="#0dab76"/>
<g fill="none" stroke="#0dab76" stroke-width=".21">
<path d="M74.2 88.8h20.3M84.4 96.4h10.1M71.7 233.5h2.5M71.7 231v5.1"/>
<circle cx="107.2" cy="88.8" r=".51"/>
</g>
<circle cx="71.7" cy="233.5" r=".51" fill="#0dab76"/>
<g fill="none" stroke="#0dab76" stroke-width=".21">
<path d="M119.9 45.6h7.6v17.8M122.4 53.3h5.1M125 63.4h5M173.2 231v2.5h2.6"/>
<circle cx="71.7" cy="233.5" r=".51"/>
</g>
<circle cx="127.5" cy="63.4" r=".51" fill="#0dab76"/>
<circle cx="127.5" cy="63.4" r=".51" fill="none" stroke="#0dab76" stroke-width=".21"/>
<circle cx="127.5" cy="53.3" r=".51" fill="#0dab76"/>
<g fill="none" stroke="#0dab76" stroke-width=".21">
<path d="M119.9 88.8h7.6v17.8M122.4 96.4h5.1M267.2 88.8h2.5M125 106.6h5"/>
<circle cx="127.5" cy="53.3" r=".51"/>
</g>
<circle cx="127.5" cy="106.6" r=".51" fill="#0dab76"/>
<circle cx="127.5" cy="106.6" r=".51" fill="none" stroke="#0dab76" stroke-width=".21"/>
<circle cx="127.5" cy="96.4" r=".51" fill="#0dab76"/>
<g fill="none" stroke="#0dab76" stroke-width=".21">
<path d="M267.2 53.3h2.5M269.7 50.7v5.1h-2.5M267.2 86.3h2.5M333.2 91.4h2.5M267.2 119.3h2.5M267.2 116.7h2.5M267.2 109.1h2.5M267.2 111.6h12.7M290 111.6h5.1M302.7 111.6h2.6v2.6h-38.1M333.2 109.1h2.5M267.2 126.9h2.5"/>
<path d="M267.2 124.3h2.5M267.2 121.8h2.5M267.2 132h33v2.5h-2.6M267.2 134.5h10.1M284.9 134.5h2.6M333.2 126.9h2.5M114.8 142.1v2.6M333.2 144.7h2.5M114.8 167.5v2.6"/>
<circle cx="127.5" cy="96.4" r=".51"/>
</g>
<circle cx="269.7" cy="53.3" r=".51" fill="#0dab76"/>
<g fill="none" stroke="#0dab76" stroke-width=".21">
<path d="M284.9 53.3h2.6M287.5 50.7v5.1h-2.6M267.2 93.9h2.5"/>
<circle cx="269.7" cy="53.3" r=".51"/>
</g>
<circle cx="287.5" cy="53.3" r=".51" fill="#0dab76"/>
<g fill="none" stroke="#0dab76" stroke-width=".21">
<path d="M267.2 91.4h2.5M84.4 152.3h10.1v45.7M84.4 177.7h10.1"/>
<circle cx="287.5" cy="53.3" r=".51"/>
</g>
<circle cx="94.5" cy="177.7" r=".51" fill="#0dab76"/>
<circle cx="94.5" cy="177.7" r=".51" fill="none" stroke="#0dab76" stroke-width=".21"/>
<text font-size="4.6" fill="#fff" x="374.9" y="275.6">t</text>
<g font-size="3.7" fill="#0dab76">
<text x="60.1" y="15.8">1</text>
<text x="102.7" y="15.8">2</text>
<text x="145.2" y="15.8">3</text>
<text x="187.8" y="15.8">4</text>
<text x="230.3" y="15.8">5</text>
<text x="272.8" y="15.8">6</text>
<text x="315.4" y="15.8">7</text>
<text x="357.9" y="15.8">8</text>
<text x="36.8" y="44.2">A</text>
<text x="380.9" y="44.2">A</text>
<text x="36.8" y="97">B</text>
<text x="380.9" y="97">B</text>
<text x="36.7" y="149.8">C</text>
<text x="380.8" y="149.8">C</text>
<text x="36.7" y="202.6">D</text>
<text x="380.8" y="202.6">D</text>
<text x="36.8" y="255.4">E</text>
<text x="380.9" y="255.4">E</text>
<text x="60.1" y="283.7">1</text>
<text x="102.7" y="283.7">2</text>
<text x="145.2" y="283.7">3</text>
<text x="187.8" y="283.7">4</text>
<text x="230.3" y="283.7">5</text>
<text x="272.8" y="283.7">6</text>
<text x="315.4" y="283.7">7</text>
<text x="357.9" y="283.7">8</text>
</g>
<g font-size="3.7">
<text x="339.3" y="262">cc-by-sa-3.0</text>
<text x="339.3" y="268.1">Émilie Gillet</text>
</g>
<text font-size="3.5" x="339.3" y="275.6">Adaption by ST Modular</text>
<g font-size="2.5" fill="#808080">
<text x="71.7" y="40.6">GND</text>
<text x="95.8" y="44.2">R3</text>
<text x="114.2" y="44.6" transform="rotate(-90 114.2 44.6)">C2</text>
<text x="119" y="44.6" transform="rotate(-90 119 44.6)">1n</text>
<text x="259.6" y="46.9">SW1</text>
<text x="277.4" y="46.9">SW2</text>
<text x="64" y="48.2" transform="rotate(-90 64 48.2)">PROB1</text>
<text x="66.6" y="48.2" transform="rotate(-90 66.6 48.2)">10kB</text>
<text x="77" y="51.7">CV1</text>
<text x="95.8" y="48.9">100k</text>
<text x="95.8" y="51.7">R5</text>
<text x="113.6" y="51.7">R4</text>
<text x="269.7" y="50.7" transform="rotate(-90 269.7 50.7)">SW1</text>
<text x="287.5" y="50.7" transform="rotate(-90 287.5 50.7)">SW2</text>
<text x="95.8" y="56.6">100k</text>
<text x="113.6" y="56.6">100k</text>
<text x="70.9" y="64.4" transform="rotate(-90 70.9 64.4)">REF_-5</text>
<text x="84.4" y="66">GND</text>
<text x="119.9" y="60.1">MCP6002</text>
<text x="130" y="63.4">P1_CV</text>
<text x="252" y="63.4">GND</text>
<text x="269.7" y="63.4">GND</text>
<text x="119.9" y="68.4">IC3B</text>
<text x="104.7" y="73.6">GND</text>
<text x="213.9" y="73.6" transform="rotate(-90 213.9 73.6)">+5V</text>
<text x="71.7" y="83.7">GND</text>
<text x="214.9" y="82.5" transform="rotate(-90 214.9 82.5)">R14</text>
<text x="219.7" y="82.5" transform="rotate(-90 219.7 82.5)">10k</text>
<text x="224" y="83.2">ATMEGA88PA-AU</text>
<text x="95.8" y="87.3">R7</text>
<text x="114.2" y="87.8" transform="rotate(-90 114.2 87.8)">C5</text>
<text x="119" y="87.8" transform="rotate(-90 119 87.8)">1n</text>
<text x="187.2" y="88.8">L1</text>
<text x="205.6" y="88.1">RESET</text>
<text x="269.7" y="88.8">P1_CV</text>
<text x="269.7" y="86.3">P2_CV</text>
<text x="337" y="89.8">R13</text>
<text x="351" y="89.8">OUT1A</text>
<text x="64" y="91.4" transform="rotate(-90 64 91.4)">PROB2</text>
<text x="66.6" y="91.4" transform="rotate(-90 66.6 91.4)">10kB</text>
<text x="77" y="94.9">CV2</text>
<text x="95.8" y="92.1">100k</text>
<text x="95.8" y="94.9">R8</text>
<text x="113.6" y="94.9">R9</text>
<text x="180.8" y="91.4" transform="rotate(-90 180.8 91.4)">+5V</text>
<text x="199.6" y="95.8">C8</text>
<text x="269.7" y="93.9">SW1</text>
<text x="269.7" y="91.4">SW2</text>
<text x="323.5" y="93.1">OUT1_A</text>
<text x="337" y="94.7">1.0k</text>
<text x="95.8" y="99.7">100k</text>
<text x="113.6" y="99.7">100k</text>
<text x="199.6" y="100.6">100n</text>
<text x="208.8" y="99" transform="rotate(-90 208.8 99)">+5V</text>
<text x="70.9" y="107.6" transform="rotate(-90 70.9 107.6)">REF_-5</text>
<text x="119.9" y="103.3">MCP6002</text>
<text x="130" y="106.6">P2_CV</text>
<text x="209.8" y="103.3">AREF</text>
<text x="287.9" y="107.7">WP937EGW</text>
<text x="337" y="107.6">R12</text>
<text x="343.4" y="104">GND</text>
<text x="351" y="107.6">OUT1B</text>
<text x="84.4" y="109.1">GND</text>
<text x="119.9" y="111.5">IC3A</text>
<text x="196.1" y="109.1">GND</text>
<text x="269.7" y="109.1">OUT1_B</text>
<text x="281.2" y="110.2">R11</text>
<text x="295.9" y="109.9">LED1</text>
<text x="305.3" y="109.1">N$15</text>
<text x="323.5" y="110.9">OUT1_B</text>
<text x="337" y="112.4">1.0k</text>
<text x="104.7" y="116.7">GND</text>
<text x="269.7" y="119.3">IN1</text>
<text x="269.7" y="116.7">OUT1_A</text>
<text x="281.2" y="114.9">220</text>
<text x="180.8" y="124.3">AREF</text>
<text x="196.1" y="124.3" transform="rotate(-90 196.1 124.3)">+5V</text>
<text x="269.7" y="124.3">OUT2_A</text>
<text x="269.7" y="121.8">OUT2_B</text>
<text x="337" y="125.4">R17</text>
<text x="343.4" y="121.8">GND</text>
<text x="351" y="125.3">OUT2A</text>
<text x="181.9" y="128.8">C7</text>
<text x="199.6" y="128.8">C6</text>
<text x="269.7" y="126.9">IN2</text>
<text x="270.1" y="130.6">WP937EGW</text>
<text x="323.5" y="128.7">OUT2_A</text>
<text x="337" y="130.2">1.0k</text>
<text x="181.9" y="133.6">100n</text>
<text x="199.6" y="133.6">100n</text>
<text x="278.2" y="132.7">LED2</text>
<text x="288.7" y="137.8">220</text>
<text x="288.7" y="133">R19</text>
<text x="114.8" y="142.1">IN1</text>
<text x="178.3" y="142.1">GND</text>
<text x="269.7" y="139.6">MOSI</text>
<text x="269.7" y="142.1">MISO</text>
<text x="282.4" y="142.1">N$17</text>
<text x="337" y="143.2">R16</text>
<text x="343.4" y="139.6">GND</text>
<text x="351" y="143.1">OUT2B</text>
<text x="78" y="148.2">IN1</text>
<text x="100.5" y="148.2">100k</text>
<text x="117.4" y="149.7">Q1</text>
<text x="196.1" y="144.7">GND</text>
<text x="213.9" y="149.7">GND</text>
<text x="224" y="149.7">IC4</text>
<text x="269.7" y="144.7">SCK</text>
<text x="323.5" y="146.4">OUT2_B</text>
<text x="337" y="148">1.0k</text>
<text x="101.3" y="153">R10</text>
<text x="117.4" y="152.3">MMBT3904</text>
<text x="343.4" y="157.4">GND</text>
<text x="84.4" y="162.4">GND</text>
<text x="112.3" y="162.4">GND</text>
<text x="114.8" y="167.5">IN2</text>
<text x="237.5" y="166.8">J9</text>
<text x="78" y="173.6">IN2</text>
<text x="100.5" y="173.6">100k</text>
<text x="225.3" y="171.8">MISO</text>
<text x="252" y="170.1" transform="rotate(-90 252 170.1)">+5V</text>
<text x="254.5" y="172.6">MOSI</text>
<text x="101.3" y="178.4">R18</text>
<text x="117.4" y="177.7">MMBT3904</text>
<text x="117.4" y="175.1">Q2</text>
<text x="223.3" y="176.9">RESET</text>
<text x="226.5" y="174.4">SCK</text>
<text x="252" y="182.8">GND</text>
<text x="84.4" y="187.8">GND</text>
<text x="112.3" y="187.8">GND</text>
<text x="86.9" y="198">N$21</text>
<text x="145.9" y="220.2">VEE</text>
<text x="70.6" y="227.4">VCC</text>
<text x="79.3" y="227.8">IC2</text>
<text x="172.2" y="227.4">VCC</text>
<text x="81.8" y="231">LM1117-5.0</text>
<text x="109.8" y="233.5" transform="rotate(-90 109.8 233.5)">+5V</text>
<text x="188.5" y="230.2">POWER</text>
<text x="229.1" y="233.5" transform="rotate(-90 229.1 233.5)">+5V</text>
<text x="72.7" y="238">C9</text>
<text x="103.2" y="238">C3</text>
<text x="113.3" y="238">C4</text>
<text x="123.4" y="238">C12</text>
<text x="138.7" y="236.3" transform="rotate(-90 138.7 236.3)">10k</text>
<text x="143.5" y="235.5" transform="rotate(-90 143.5 235.5)">R1</text>
<text x="146.3" y="236.3" transform="rotate(-90 146.3 236.3)">10k</text>
<text x="151.1" y="235.5" transform="rotate(-90 151.1 235.5)">R2</text>
<text x="72.7" y="242.8">22u</text>
<text x="103.2" y="242.8">22u</text>
<text x="113.3" y="242.8">100n</text>
<text x="123.4" y="242.8">100n</text>
<text x="158" y="243.7">REF_-5</text>
<text x="235.2" y="245.3">100n</text>
<text x="235.2" y="240.5">C1</text>
<text x="130.2" y="249.6">LM4040 5.0V</text>
<text x="177.8" y="251.2">VEE</text>
<text x="188.5" y="248.8">M05X2PTH</text>
<text x="206.2" y="248.8">GND</text>
<text x="69.1" y="253.8">GND</text>
<text x="84.4" y="253.8">GND</text>
<text x="99.6" y="253.8">GND</text>
<text x="109.8" y="253.8">GND</text>
<text x="119.9" y="253.8">GND</text>
<text x="141.2" y="252.4">IC1</text>
<text x="145.3" y="261.5">GND</text>
<text x="229.1" y="261.5">GND</text>
</g>
<g font-size="2.1" fill="#808080">
<text x="82.2" y="52.9">TIP</text>
<text x="258" y="52.9">1</text>
<text x="265" y="52.9">3</text>
<text x="275.8" y="52.9">1</text>
<text x="282.8" y="52.9">3</text>
<text x="82.2" y="58">GND</text>
<text x="82.2" y="55.4">NORM</text>
<text x="258" y="55.4">2</text>
<text x="265" y="55.4">4</text>
<text x="275.8" y="55.4">2</text>
<text x="282.8" y="55.4">4</text>
<text x="110.7" y="60.5">6</text>
<text x="110.7" y="65.6">5</text>
<text x="122.8" y="63">7</text>
<text x="219.3" y="85.9">29</text>
<text x="226.3" y="87">PC6(/RESET)</text>
<text x="248.6" y="89.6">PC1(ADC1)</text>
<text x="248.6" y="87">PC0(ADC0)</text>
<text x="264.4" y="88.4">24</text>
<text x="264.4" y="85.9">23</text>
<text x="219.3" y="91">18</text>
<text x="220.5" y="93.5">4</text>
<text x="226.3" y="94.7">VCC</text>
<text x="226.3" y="92.1">AVCC</text>
<text x="248.6" y="94.7">PC3(ADC3)</text>
<text x="248.6" y="92.1">PC2(ADC2)</text>
<text x="264.4" y="93.5">26</text>
<text x="264.4" y="91">25</text>
<text x="344.2" y="93.5">NORM</text>
<text x="347.3" y="91">TIP</text>
<text x="82.2" y="101.1">GND</text>
<text x="82.2" y="98.6">NORM</text>
<text x="82.2" y="96.1">TIP</text>
<text x="219.3" y="101.1">20</text>
<text x="220.5" y="96.1">6</text>
<text x="226.3" y="97.2">VCC</text>
<text x="243.7" y="97.2">PC4(ADC4/SDA)</text>
<text x="243.9" y="99.7">PC5(ADC5/SCL)</text>
<text x="264.4" y="101.1">19</text>
<text x="264.4" y="98.6">28</text>
<text x="264.4" y="96.1">27</text>
<text x="345.9" y="96.1">GND</text>
<text x="110.7" y="103.7">2</text>
<text x="122.8" y="106.2">1</text>
<text x="226.3" y="102.2">AREF</text>
<text x="254.1" y="104.8">ADC7</text>
<text x="254.1" y="102.2">ADC6</text>
<text x="264.4" y="103.7">22</text>
<text x="110.7" y="108.8">3</text>
<text x="220.5" y="111.3">7</text>
<text x="226.3" y="112.4">PB6(XTAL1/TOSC1)</text>
<text x="249.8" y="109.9">PD0(RXD)</text>
<text x="250" y="112.4">PD1(TXD)</text>
<text x="264.4" y="113.8">32</text>
<text x="264.4" y="111.3">31</text>
<text x="264.4" y="108.8">30</text>
<text x="344.2" y="111.3">NORM</text>
<text x="345.9" y="113.8">GND</text>
<text x="347.3" y="108.8">TIP</text>
<text x="220.5" y="116.4">8</text>
<text x="226.3" y="117.5">PB7(XTAL2/TOSC2)</text>
<text x="249.6" y="117.5">PD3(INT1)</text>
<text x="249.6" y="114.9">PD2(INT0)</text>
<text x="264.4" y="118.9">2</text>
<text x="264.4" y="116.4">1</text>
<text x="246.8" y="120">PD4(XCK/T0)</text>
<text x="249.5" y="125.1">PD6(AIN0)</text>
<text x="251.7" y="122.6">PD5(T1)</text>
<text x="264.4" y="124">10</text>
<text x="264.4" y="121.5">9</text>
<text x="249.5" y="127.6">PD7(AIN1)</text>
<text x="264.4" y="131.6">12</text>
<text x="264.4" y="126.5">11</text>
<text x="344.2" y="129.1">NORM</text>
<text x="345.9" y="131.6">GND</text>
<text x="347.3" y="126.5">TIP</text>
<text x="220.5" y="136.7">5</text>
<text x="226.3" y="137.8">AGND</text>
<text x="245.2" y="137.8">PB2(SS/OC1B)</text>
<text x="248.6" y="135.3">PB1(OC1A)</text>
<text x="250.8" y="132.7">PB0(ICP)</text>
<text x="264.4" y="136.7">14</text>
<text x="264.4" y="134.2">13</text>
<text x="219.3" y="141.8">21</text>
<text x="220.5" y="139.2">3</text>
<text x="226.3" y="140.3">GND</text>
<text x="226.3" y="142.9">GND</text>
<text x="244" y="140.3">PB3(MOSI/OC2)</text>
<text x="249" y="142.9">PB4(MISO)</text>
<text x="264.4" y="141.8">16</text>
<text x="264.4" y="139.2">15</text>
<text x="82.2" y="149.4">TIP</text>
<text x="250" y="145.4">PB5(SCK)</text>
<text x="264.4" y="144.3">17</text>
<text x="344.2" y="146.9">NORM</text>
<text x="345.9" y="149.4">GND</text>
<text x="347.3" y="144.3">TIP</text>
<text x="82.2" y="154.5">GND</text>
<text x="82.2" y="151.9">NORM</text>
<text x="238.3" y="172.3">3</text>
<text x="238.3" y="169.7">1</text>
<text x="246.7" y="172.3">4</text>
<text x="246.7" y="169.7">2</text>
<text x="82.2" y="179.8">GND</text>
<text x="82.2" y="177.3">NORM</text>
<text x="82.2" y="174.8">TIP</text>
<text x="238.3" y="174.8">5</text>
<text x="246.7" y="174.8">6</text>
<text x="75.8" y="233.2">3</text>
<text x="96.8" y="233.2">2</text>
<text x="184.9" y="233.2">1</text>
<text x="195.9" y="233.2">2</text>
<text x="81.6" y="234.3">VIN VOUT</text>
<text x="87.7" y="238.8" transform="rotate(-90 87.7 238.8)">GND</text>
<text x="184.9" y="238.3">5</text>
<text x="184.9" y="235.7">3</text>
<text x="195.9" y="238.3">6</text>
<text x="195.9" y="235.7">4</text>
<text x="228.7" y="239.6" transform="rotate(-90 228.7 239.6)">8</text>
<text x="86.5" y="245.5" transform="rotate(-90 86.5 245.5)">1</text>
<text x="184.9" y="243.3">9</text>
<text x="184.9" y="240.8">7</text>
<text x="195.9" y="243.3">10</text>
<text x="195.9" y="240.8">8</text>
<text x="228.7" y="250.5" transform="rotate(-90 228.7 250.5)">4</text>
</g>
<g font-size="1.8" fill="#808080">
<text x="70.1" y="38.7">3</text>
<text x="74.1" y="47.6">2</text>
<text x="70.1" y="53.6">1</text>
<text x="70.1" y="81.8">3</text>
<text x="74.1" y="90.8">2</text>
<text x="70.1" y="96.8">1</text>
</g>
<g font-size="1.8" fill="#c90d0c">
<text x="229.9" y="169.3">MISO</text>
<text x="229.9" y="172.1">SCK</text>
<text x="250.7" y="169.5">+5</text>
<text x="250.7" y="172">MOSI</text>
<text x="229.9" y="174.6">RESET</text>
<text x="250.7" y="174.6">GND</text>
</g>
</svg>
